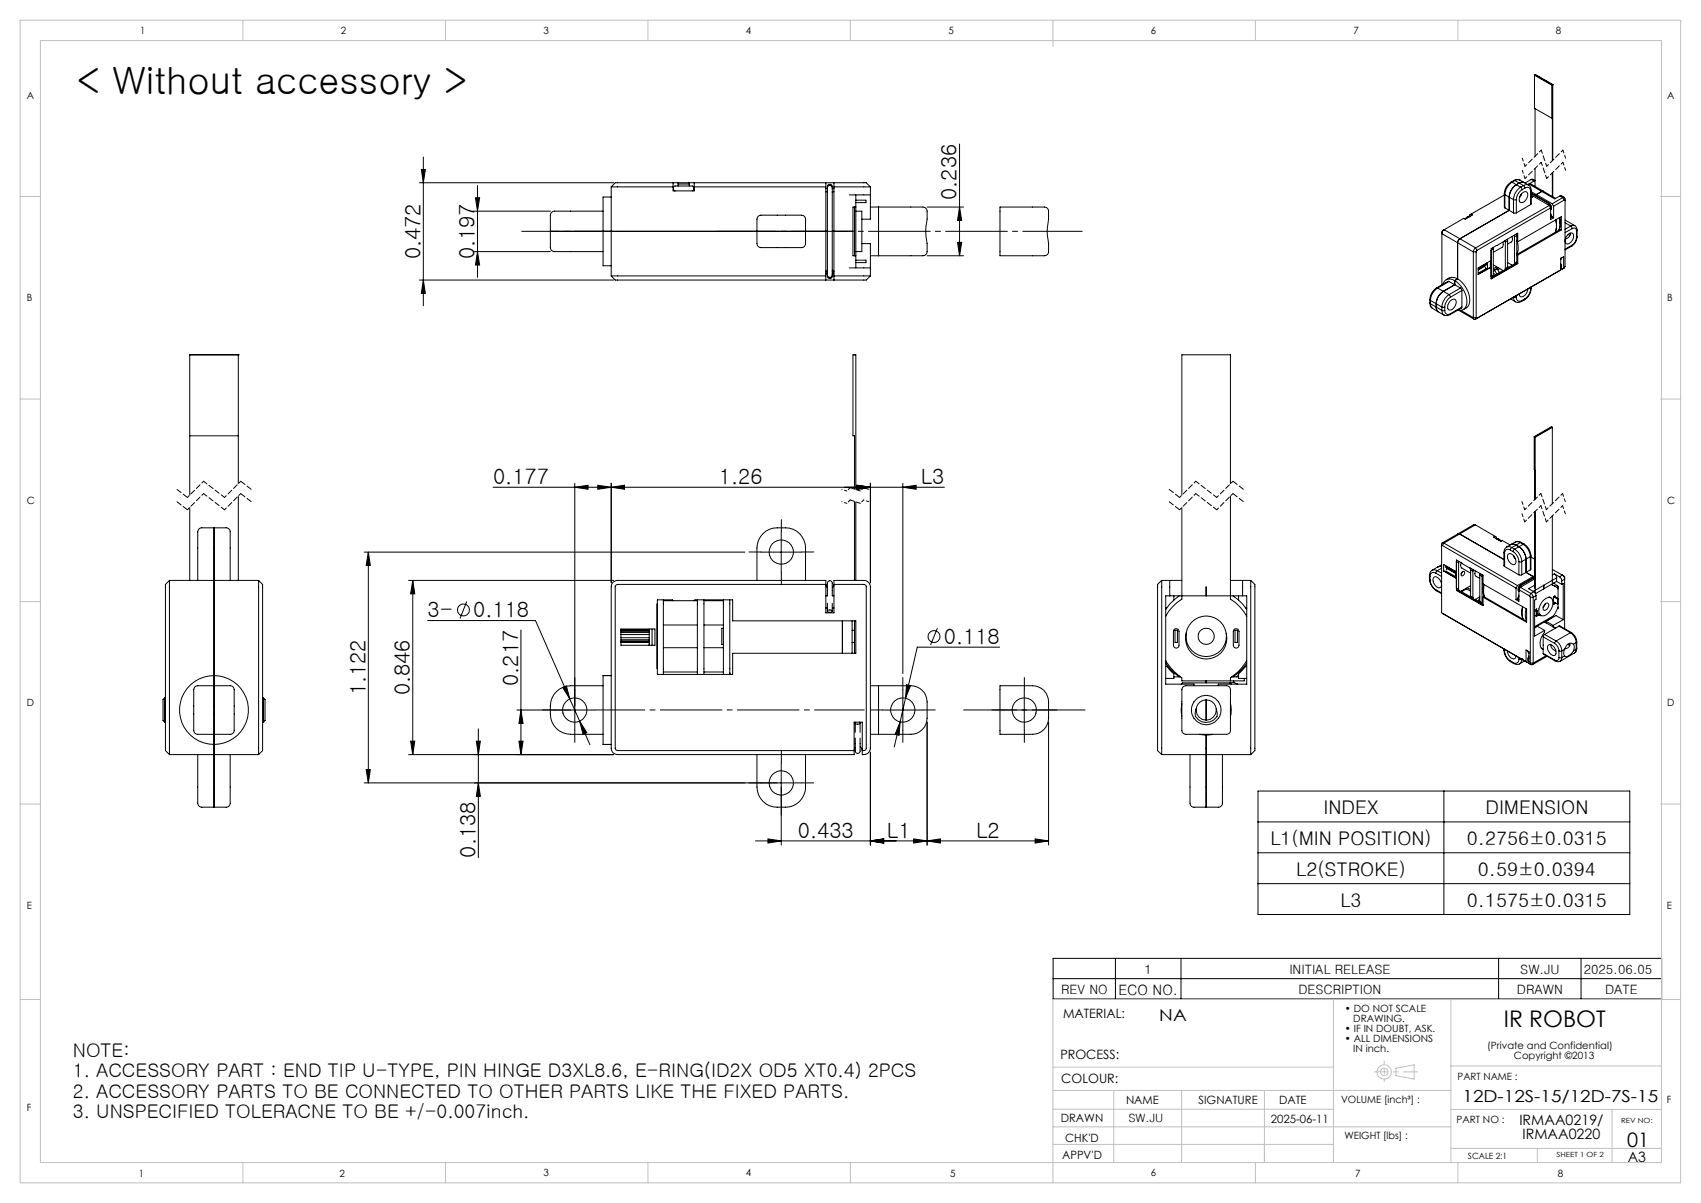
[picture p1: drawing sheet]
<svg xmlns="http://www.w3.org/2000/svg" width="420mm" height="297mm" viewBox="0 0 420 297" stroke-linecap="round" stroke-linejoin="round" font-family="sans-serif">
<g fill="none" stroke="#000" stroke-width=".25">
<path d="M378.9 18.6v8.1l4.3 2.5M378.9 18.6l4.3 2.4M379 18.5l-.1 .1M379 18.5l4.3 2.4M379 18.5l4.4 2.4M104.5 38.8v36.7M236.9 35.6v27.5M379 26.8v11.8M383.2 29.2l.1-.1v10.6M383.2 21v8.2M383.3 20.9h.1M383.3 20.9l-.1 .1"/>
<path d="M383.4 20.9h-.1M383.4 20.9v18.7M103.5 45.1h48M104 41.8h1l-.5 3.3zM116.9 52.1h19M117.4 48.8h1l-.5 3.3zM117.9 45.8v22.7M135.9 57.1h68.4M148.9 52.1h-11.3a1.25 1.25 0 0 0-1.7 1v8a1.24 1.24 0 0 0 1.7 1h11.3M150.9 48.6h-2v17h2M150.9 46.1h15.3M150.9 46.1v22"/>
<path d="M166.2 45.1h-14.3l-1 1M166.2 45.1h1.2M166.2 45.1v2h5.2v-2M166.7 47.1l-.4-.3v-.6l.3-.3h4.4l.3 .3v.6l-.4 .3M167.4 45.1h2.8M167.4 45.1v.8M167.4 45.4h2.8M170.2 45.1h1.2M170.2 45.1v.8M171.4 45.1h42.5l1 1M171.4 46.1h32.5M187.2 53.4a3.4 3.4 0 0 1 2.5-.3h7.5a1.21 1.21 0 0 1 1.7 1v6a1.19 1.19 0 0 1-1.7 1h-8.1a1.81 1.81 0 0 1-2.1-.6l-.1-6.4z"/>
<path d="M203.9 47.3h.4M203.9 45.1v24M203.9 46.6h.4M204.3 46.4a.6 .6 0 0 1 .6-.6 .6 .6 0 0 1 .6 .6M204.3 46.4v21.5M204.3 46.4v-.4a.61 .61 0 0 1 .6-.5 .61 .61 0 0 1 .6 .5v.4M205.5 46.4v21.5M205.5 57.1h4.2M205.5 47.3h.4M205.5 46.6h.4M205.9 46.1h9M205.9 45.1v24"/>
<path d="M209.7 57.1h.9zM209.7 48.1h5.2M211 51.1v12M211.3 52.1h1.5v10h-1.5M211.3 51.1h-.7v12h.7M211.3 48.1v18M211.3 49.4h2.5v.6h-2.5M214.9 51.1h12.5a1.22 1.22 0 0 1 1.5 1l-.1 2.8a11.9 11.9 0 0 0 .1 5.3v1.9a1.4 1.4 0 0 1-1.9 1h-12.1M214.9 46.1v8h-2.1M216.9 51.1v12M228.9 51.1h9M236.4 59.8h1.1l-.6 3.3z"/>
<path d="M236.9 51.1l.6 3.3h-1.1zM246.9 51.1h10.5a1.19 1.19 0 0 1 1.5 1l-.1 2.8a11.9 11.9 0 0 0 .1 5.3v1.9a1.35 1.35 0 0 1-1.9 1h-10.1zM356.6 56.7l-.3 .3-.3 .7 7.8 4.5M356.6 56.7l-.6 .5v13.1M356.6 56.7l3.9 2.2M360.5 58.9l-.6 .9v9.1M360.5 58.9l3.8 2.3M361.8 54.1l-.4-.2-4.8 2.8M362.8 53.5l-.5 .3M362.9 53.4l-.6 .2-.4 .4M363.3 52.8l-.4 .3v.3l-.5 .1-.6 .6M363.3 52.8l.3 .3-1.8 1"/>
<path d="M371.1 59.8l.1 .6-.2 .6-2.3 1.3M371.4 47.8v3.4l.2 .1M371.4 47.8l.2 .2M371.4 48.2l-8.1 4.6M371.6 48l1 .7M371.6 51.3l1 .6M371.6 48v3.3M371.6 59.4l.1 .4M371.7 59.8v6.5M372.2 59.1l.1 .3M372.3 59.4l-.6 .4M372.3 59.4v6.6"/>
<path d="M372.6 51.9l-12.1 7M372.6 48.7l1.1 .6M372.6 51.9l1.1 .7M372.6 48.7v3.2M373.1 45a3.5 3.5 0 0 0-1.7 2.8M373.1 45h.2M373.3 58.4l.1 .3a.9 .9 0 0 1-.3 1.1l-.8 .5M373.3 45a3.8 3.8 0 0 0-1.7 3M373.3 45l1.1 .6M373.7 49.3h.7M373.7 52.6h.7M373.7 49.3v3.3"/>
<path d="M373.8 44.6h.3M373.8 44.6l-.7 .4M373.9 58.1v.4M373.9 58.5v6.5M374.1 44.6l.9-.2 1.3 .7M374.1 44.6l-.8 .4M374.1 44.6l1 .6M374.4 45.6a3.9 3.9 0 0 0-1.8 3.1M374.4 45.6l1.1 .6M374.4 49.3v3.3M374.4 57.7l.1 .4M374.5 58.1l-.6 .4"/>
<path d="M374.5 58.1v6.6M374.5 59.4l.3 .3M374.7 59.7l.1 .3a4.7 4.7 0 0 1-.3 2.9v-.1M374.8 59.7v-2.1l-6.6 3.8v7.5l6.6-3.8M375.1 45.2l1.1 .6M375.1 45.2l-.7 .4M375.3 44.5l-.5-.2-1 .3M375.5 46.2a4.1 4.1 0 0 0-1.8 3.1M375.5 46.2l.3 .6M375.7 47.8l-.5 .9zM375.8 47.8a.82 .82 0 0 1 1.2-.4 .82 .82 0 0 1 .1 1.2l-.2 .5a1.19 1.19 0 0 1-1.6 .8l-.2-1zM375.8 46.8a3.1 3.1 0 0 0-1.4 2.5"/>
<path d="M376.2 45.8l.3 .6M376.2 45.8l-.7 .4M376.3 45.1l-.5-.1-.7 .2M376.3 45.1l1.1 .6M376.5 46.4a.86 .86 0 0 1 1-.1 .86 .86 0 0 1 .4 .9M376.5 46.4l-.7 .4M377.4 45.7l.6 .7 .1 .6M377.4 45.7l-.6-.1-.6 .2M377.5 45.4h.4l3.2 1.8M377.5 45.4l3.2 1.9M377.9 47.2v3.3M377.9 50.5l-3.5 2.1"/>
<path d="M378.1 47v3.4l-.2 .1M378.1 44.3l.3-.1 .6 .4M378.1 47l-.2 .2M378.1 47.7l4.4 2.5M378.1 48.2l.5 .3M378.1 47.3l1.2 .7M378.1 44.3l-1.5 .9M378.1 44.3l.7 .4M378.1 47.8l4.3 2.4M378.6 48.5l-.5 .3M378.6 48.5l3.9 2.2M378.8 44.7l-1.3 .7"/>
<path d="M379 44.6l-.2 .1M379 41.6v4.4M379.3 48v.4M379.3 48l4 2.3M380.7 47.3l3.2 1.8 1.3-.7M380.7 47.3l-1.4 .7M381.1 47.2l-.4 .1M381.1 47.2l3 1.8M382.4 50.2a1.24 1.24 0 0 1 .5 1.5M382.4 50.2l-.2 .3M382.4 50.2h.1M382.5 50.2l.5 .7v.7"/>
<path d="M382.5 50.7l-18.2 10.5M382.5 50.7l.4 .6M382.8 50.4v.1M382.9 52.7l.3 .8M382.9 51.3l-18.2 10.5M382.9 51.3v2.9l.7-.4M382.9 51.7h.1M382.9 53l.2 .6M383 51.6l-.1 .1M383.1 53.6l-.2 .1M383.2 53.5l.4 .3M383.2 53.5l-.1 .1"/>
<path d="M383.3 50.3l.3 .6M383.3 42.7v5.8M383.4 42.6v6M383.6 50.9v2.9M384.2 54.3v.2a5 5 0 0 1-.2 2.9M385.1 53.7l.1 .1a4.6 4.6 0 0 1-.3 3.1M385.2 48.4l.4-.1 .7 .5M385.2 48.4l.7 .4M385.2 55.2l-.2-1.4 .1 .2a5.4 5.4 0 0 1-.2 2.9M385.5 56.8l-10.7 6.2M385.5 56.8v-3.3l-10.7 6.2M385.5 56.8l-.2-.2-10.8 6.2"/>
<path d="M385.9 48.8a.35 .35 0 0 1 .4 0 .35 .35 0 0 1 .1 .3v16.7l-.2 .3M385.9 48.8l-2.6 1.5M385.9 48.8l.3 .6M386.2 49.4l.2 .1M386.2 49.4l-2.6 1.5M386.4 54.3l2.4 1.4-1 .1M386.4 55l1.4 .8M387.2 57.9l.4 .2M387.2 57.8a.76 .76 0 0 1 1.1-.2 .76 .76 0 0 1 .2 1.1l-.6 1.1a.81 .81 0 0 1-1.2 .3 .81 .81 0 0 1-.2-1.2zM387.7 57.6v.4l-.4 .6-.8 .5M387.8 55.8l.4 .6M387.8 55.8l-1.4 .8"/>
<path d="M388.2 56.4a.63 .63 0 0 1 .8-.1 .63 .63 0 0 1 .3 .7M388.2 56.4l-1.8 1M388.8 55.7l.5 .5 .1 .6M389.3 58.7a2.33 2.33 0 0 1-1.1 1.8M389.3 57v1.7M389.4 58.5l-.3 1-1 1.2M389.4 56.8l-.1 .2M389.4 58.5l-.1 .2M389.4 56.8v1.7M103.5 69.1h48M104.5 69.1l.5 3.3h-1zM116.9 62.1h19"/>
<path d="M117.9 62.1l.5 3.3h-1zM150.9 68.1h53M150.9 68.1l1 1h62l1-1M203.9 66.9h.4M203.9 67.6h.4M203.9 67.1h.4M204.3 67.9a.6 .6 0 0 0 .6 .6 .6 .6 0 0 0 .6-.6M204.3 67.9v.4a.61 .61 0 0 0 .6 .5 .61 .61 0 0 0 .6-.5v-.4M205.5 66.9h.4M205.5 67.6h.4M205.5 67.1h.4M205.9 68.1h9"/>
<path d="M209.7 66.1h5.2M211.3 64.2h2.5v.6h-2.5M212.8 60.1h2.1v8M228.9 63.1h9M353.1 74.8l.1 .7 .5 .6M353.1 74l.1 .2M353.1 74.8l.1 .2M353.1 74v.8M353.2 75a1.1 1.1 0 0 0 .5 1.1M353.2 74.2l2.8 1.6M353.2 75l2.8 1.6M353.2 74.2v.8"/>
<path d="M353.7 76.1l1.4 .9M354.6 75.8l.2 .7 .3 .5M354.7 71.1a3.5 3.5 0 0 0-1.6 2.9M354.7 71.1h.3M355 71.1a3.8 3.8 0 0 0-1.8 3.1M355 71.1l2.8 1.6M355.1 77l1.5 .8M356 75.8h.7M356 76.6h.7M356 76.6l.2 .7 .4 .5M356 75.8v.8M356.7 76.6a.86 .86 0 0 0 .4 .9 .86 .86 0 0 0 1-.1"/>
<path d="M356.7 75.8v.8M357.8 72.7a4.1 4.1 0 0 0-1.8 3.1M357.8 72.7l.3 .7M357.8 69.5h-.3l-2.8 1.6M357.8 69.5l2.8 1.6M357.8 69.5l-2.8 1.6M358 77.7l-.9 .2-.5-.1M358.1 74.3a.82 .82 0 0 1 1.2-.4 .82 .82 0 0 1 .1 1.3l-.1 .4a1.19 1.19 0 0 1-1.7 .8l-.1-1zM358.1 73.4a3.2 3.2 0 0 0-1.4 2.4M358.1 77.4l-.1 .3M359.2 69.3v1l-2.8 1.6a4 4 0 0 0-1.8 3.9M359.2 69.3a6.2 6.2 0 0 1 2.8 6.3 1.59 1.59 0 0 1-2 .9"/>
<path d="M359.2 69.3a1.73 1.73 0 0 0-2.9 .9M359.9 68.9a6.2 6.2 0 0 1 2.8 6.3 2.38 2.38 0 0 1-1.4 1.2M359.9 68.9a2.25 2.25 0 0 0-2.8 .2M359.9 68.9l-.7 .4M360.2 76.6l3.8 2.2M360.6 71.1l.4 .6M360.6 71.1l-2.8 1.6M360.7 76.6l3.1 1.8M361 75.8l-.1 .3-2.9 1.6M361 75.8l-2.9 1.6M361 71.7l-2.9 1.7M361 71.7v4.1"/>
<path d="M363.8 78.4a.35 .35 0 0 0 .1 .4 .35 .35 0 0 0 .4 0M363.8 62.2h.7M363.8 62.2v16.2M363.8 78.4h.7M364.3 61.2l-.3 .3-.2 .7M364.3 61.2l.4 .6M364.5 78.4l.2 .2-.4 .2M364.5 62.2v16.2M364.7 61.8l-.2 .4M365 66.1l3-1.7v1.7l-3 1.7zM366.5 65.7v.1M366.5 65.8l.4 .6"/>
<path d="M366.5 65.8l-1.5 .9M366.9 66.4v.2M366.9 66.4l-1.9 1M367 65h.1M367.1 65v.4l-2.1 1.2M367.1 64.9l.2 .1M367.1 65l-2.1 1.2M367.3 64.8v1.6M368 66.1l-3 1.6M368.7 61.1v.4M368.7 65.4l2.3 1.3a.44 .44 0 0 0 .5 0 .44 .44 0 0 0 .2-.4M368.7 68l-.2 .5-.3 .1"/>
<path d="M368.7 61.5l-.5 .3v6.5l.5-.3M368.7 61.5v6.5M368.7 67.5l.6 .3M368.8 66.7l-.1 .3M368.9 66.6l.1 .1M369 66.7l.6 1M369.6 66.3l.1 .1M369.6 65.9l-.9 .5M369.7 66.4l.5 .9M369.7 66.4l-.7 .3M369.9 66.1l-1.2 .7M370.3 66.3l-.5 .3"/>
<path d="M371.1 66.8l-2.4 1.4M372.3 64.8l.9 .6a.44 .44 0 0 0 .5 0 .44 .44 0 0 0 .2-.4M372.3 66l-.3 .4-.5 .3M372.3 65.8l.1 .2M372.3 66l-.6 .3M373 73.8l.2 .1M373 73.8l.2 .1zM373.2 73.9l1 .6M373.4 65.5l-1.2 .6M373.7 73.4h.7M373.7 73.4h.1M373.7 73.4l.1 .7 .4 .4"/>
<path d="M374.2 65.2h.1M374.4 73.4a.86 .86 0 0 0 .4 .9 .86 .86 0 0 0 1-.1M374.4 73v.4M374.5 64.7l-.1 .3-.7 .4M374.5 64.7l-.6 .3M374.5 62.8l.3 .2M374.8 63v2.1M374.8 65.1l-6.6 3.7M375.7 74.4l-.9 .3-.6-.2M375.8 74.2l-.1 .2M376.4 74l-.7 .4M376.5 73.8l-.1 .2"/>
<path d="M376.5 73.8l-.7 .4M377.2 71.3a1.88 1.88 0 0 1-1.7 2l-.4-.7M377.9 71.3a3.2 3.2 0 0 1-1.4 2.5M377.9 70.9v.4M378.1 71.1a3.5 3.5 0 0 1-1.7 2.9M378.1 71.1l-.2 .2M378.1 70.8v.3M385.4 63.7h.2M385.4 65.2v.2M385.4 63.8l.7-.4v2.8M385.4 63.8v2.8M385.4 66.6l-21.1 12.2"/>
<path d="M385.4 66.6l-.4 .2M385.4 65.4l.1 .6-.2 .2 .4 .2M385.4 65.4v.8M385.6 63.7l-.2 .3 .2-.3M385.6 63.6v.1M386.1 66.2l-.4 .2M386.2 66.1l-.1 .1M386.2 66.1l-.5 .3M388.1 60.7l-1.7 1M388.2 60.5l-.1 .2M388.2 60.5l-1.8 1M58.8 87.6h.1"/>
<path d="M58.8 87.6h-12v34.6M58.8 87.6v31.8M211 87.6h.1M46.8 107.6h12M141.9 119.3v61M147.6 119.8l3.3 .5-3.3 .5zM150.9 119.3v24.6M211.6 119.8l3.3 .5-3.3 .5zM214.9 119.3v24.6M222.9 119.3v47M303.8 119.4v-31.8h-12v34.6M378.8 107.8l.2 15.6"/>
<path d="M378.8 107.8l.2 .1M379 107.9h.1M379.1 107.9v15.4M383.2 105.4l-4.2 2.5M383.2 105.4l.1 .1M383.2 105.4h-.2l-4.2 2.4M383.3 105.5l-4.2 2.4M383.3 105.5v18.9M46.8 125.3v18M52.8 130.3v69M58.8 122.4v20.9M89.9 136.3h94"/>
<path d="M90.9 136.3l.5 3.3h-1zM90.9 136.3v57M121.7 120.3h111.5M141.9 120.3l3.3-.5v1zM150.9 120.3l3.3-.5v1zM187.9 136.3h10M192.9 131.3v10M211 120.8v-13.2h-.4v-20h.7v33.3M211 123.8v19.5M211.3 123.9v19.4M222.9 120.3l3.3-.5v1zM291.8 125.3v22.6a11.3 11.3 0 0 0-4 4.2"/>
<path d="M303.8 122.4v25.5a11.8 11.8 0 0 1 4 4.2M355 139.9l-1.4 .9M356 139.9h-1M356 139.4l-1 .5M356.2 134.7l-.2 .1M356.2 134.7l18.1 10.5M356.5 134.1a.34 .34 0 0 0-.4-.1 .34 .34 0 0 0-.1 .4v16.8l.2 .2M356.5 134.1l18.2 10.5M356.5 134.1l-.3 .6M356.8 139.7l2.5 1.4M356.8 140l2.5 1.4M360 131.8h.4l10.9 6.3"/>
<path d="M360 131.8l-3.9 2.3M360.2 139v6.5M360.2 139l-.6-.4v6.6l.6 .3M360.2 138.6v.4M360.8 138.9l-.2 .7 .2 .5 2.3 1.4M364.3 129.6l-.4-.1-3.9 2.3M364.3 129.6l-7.8 4.5M364.3 129.6l4.8 2.8M369.1 132.4l-.3 .2 1.8 1.1M369.1 132.4l.4 .2v.4M369.4 133l.6 .1 .5 .5M369.5 133l.7 .1 .4 .5"/>
<path d="M369.6 133.1l.5 .2M370.6 133.7l.3-.2 2 1M371.3 136.4v3.3l.2 .2M371.3 136.4l.2 .2M371.5 136.6v3.3M371.5 139.9l3.5 2M372 135.1l-.6 .6-.1 .7M372 135.1l.6-.2 .7 .3M372.4 136.9a1.07 1.07 0 0 1 1.5 .6l.4 .8a.79 .79 0 0 1-.4 1.1 .79 .79 0 0 1-1.1-.5l-.5-1.1zM372.9 135.8a.87 .87 0 0 0-1-.1 .87 .87 0 0 0-.4 .9M372.9 135.8l.7 .4M373.1 134.4l.6-.1 .6 .3"/>
<path d="M373.3 135.2l-.4 .6M373.3 135.2l.7 .4M373.6 136.2a3.2 3.2 0 0 1 1.4 2.4M373.7 137.2l.5 .9M374 135.6a3.9 3.9 0 0 1 1.7 3M374 135.6l-.4 .6M374.1 133.8l.6-.1 .7 .2M374.1 133.8l-2.1 1.2M374.2 133.8l.4-.1 1 .2M374.3 134.6l-1 .6M374.3 134.6l.7 .4M375 138.6h.7"/>
<path d="M375 135a4.1 4.1 0 0 1 1.8 3v3.3M375 138.6v3.3M375 135l-1 .6M375.4 133.9h.2M375.4 133.9l-1.1 .7M375.4 133.9l.7 .5M375.6 133.9l.7 .4M375.7 138.6v3.3M376.1 134.4a3.9 3.9 0 0 1 1.8 3M376.1 134.4l-1.1 .6M376.3 134.3a3.6 3.6 0 0 1 1.7 2.9M376.3 134.3l-.2 .1"/>
<path d="M377.9 137.4v3.3M377.9 137.4l-2.2 1.2M378 137.2v3.3l-.1 .2M378 137.2l-.1 .2M378 137.5l1 .6M379 126.4v18.9M379.1 126.3v20.1M383.3 127.3v17.2l.9 .4 .5 .5M41.8 143.3v43M41.8 143.3l-.9 1v41l.9 1M41.8 143.3h22.1M48.8 143.3v-10.8a1.73 1.73 0 0 1 .7-2.1l6.3-.1a1.19 1.19 0 0 1 1 1.7v11.3"/>
<path d="M63.9 143.3v43M63.9 143.3l.9 1v41l-.9 1M100.9 143.3h50.6M101.9 143.3v43M101.9 143.3l.5 3.3h-1zM105.6 153.2h26.6l8.5 19.3M115.3 148.5l-1.7 4.2M128.6 155.5v30.8M151.4 143.8l.5-.4 .6-.1h51.4v8h2v-8h7.4a1.57 1.57 0 0 1 1.6 1.6v39.8a1.64 1.64 0 0 1-2 1.6v-8h-2v8h-58.4a1.57 1.57 0 0 1-1.6-1.6v-39.8l.1-.6zM153.3 157.9h7M153.3 156.2h7M153.3 157.4h7"/>
<path d="M153.3 156.7h7M153.3 158.3h7M153.3 155.9h7M153.3 158.6h7M153.3 155.5h7M153.3 158.4h7M153.3 155.7h7M153.3 155.3h8.4v4h-8.4zM160.3 156.7v.7M160.3 157.4v.5M160.3 156.2v.5M160.3 158.6v.7"/>
<path d="M160.3 157.9v.4M160.3 155.9v.3M160.3 155.3v.2M160.3 155.5v.4M160.3 158.3v.3M161 155.3v4M162.2 149.1v16M163.8 148.1v18.4M163.8 154.3h8.4M163.8 148.3h8.4M163.8 159.9h8.4M166.2 148.3l-.2-.2h-3.7v18.4h18.6v-5.2h30.4v-8h-30.4v-5.2h-9.3l-.2 .2"/>
<path d="M172.2 148.1v18.4M173.8 148.1v18.4M173.8 154.3h4.8M173.8 148.3h4.8M173.8 159.9h4.8M178.6 148.1v18.4M178.6 155.1h-.4v4h.4M180.2 148.1v18.4M186.9 143.3v-8a5 5 0 0 1 5-5 6.4 6.4 0 0 1 5.5 1.5 5.2 5.2 0 0 1 1.5 3.5v8M203.9 147.1h.4v-2.8a.67 .67 0 0 1 .6-.9 .67 .67 0 0 1 .6 .9v2.8h.4M203.9 150.1h.4M204.3 150.9a.78 .78 0 0 1 1.2 0"/>
<path d="M204.3 150.9a.73 .73 0 0 0 1.2 0M204.3 145.1l-.4-.8h-51.4l-.4 .2-.2 .3v40l.2 .3 .4 .2h58.4l.3-.7M204.3 148.9v2M205.5 145.1l.4-.8h7.4l.3 .1 .3 .4-.1 40.2-.9 .3-.1-.4-.4-.5M205.5 148.9v2M205.5 150.1h.4M208 153.3v8M210.4 153.3v8M210.4 158.6h.6M210.4 155.6h.6M211 153.3v8M231.5 155.1l-1.7 4.1"/>
<path d="M246.8 159.8h-20.3l-4.2 18.4M286.8 143.3v43M286.8 143.3l-1 1v41l1 1M286.8 143.3h5M287.8 150.1h.3M287.9 150.1h-.1M288.8 143.3v3.8M289.8 147.1v1.1M289.9 155.4l.3-.1a.69 .69 0 0 1 .9 .6v3.4a.69 .69 0 0 1-.7 .7 .69 .69 0 0 1-.7-.7v-3.4zM290.1 155.6h.6v3h-.6zM291.2 147.1a11.4 11.4 0 0 0-3.4 3.4M292.9 156.3a5.1 5.1 0 0 0 4.9 6.4 5.1 5.1 0 0 0 5-6.4"/>
<path d="M297.8 144.9v2.2M303.8 143.3h5M304.4 147.1a11.1 11.1 0 0 1 3.4 3.4M304.7 155.4l.3-.1a.69 .69 0 0 1 .9 .6v3.4a.71 .71 0 0 1-.7 .7 .71 .71 0 0 1-.7-.7v-3.4zM304.9 155.6h.6v3h-.6zM305.8 147.1v1.1M306.8 143.3v3.8M307.6 150.1h.2M308.8 143.3l1 1v41l-1 1M308.8 143.3v43M353 142.9a3.8 3.8 0 0 0 1.6 2.9M353 142.1l.1 .2"/>
<path d="M353 142.9l.1 .3M353 142.1v.8M353.1 143.2a3.2 3.2 0 0 0 1.4 2.4M353.1 142.3v.9M353.6 140.8l-.5 .7-.1 .6M353.6 140.8a1.1 1.1 0 0 1 1.3 .1M354 142.6a1.07 1.07 0 0 1 1.6 .6l.3 .8a.79 .79 0 0 1-.4 1.1 .79 .79 0 0 1-1.1-.5l-.5-1.1zM354.5 141.5a.88 .88 0 0 0-1-.1 .88 .88 0 0 0-.4 .9M354.5 145.6l.1 .2M354.5 141.5l1.5 .8M354.5 145.6l1.5 .8M354.6 145.8l1.4 .8"/>
<path d="M354.9 140.9l-.4 .6M354.9 140.9l1.1 .6M356 140.3l-1.1 .6M356.2 151.4l21 12.1M356.2 151.4l.3 .2M356.4 141v-1.7l3 1.8M356.4 141l3 1.7v-1.6M356.4 141l3 1.6M357 141l2.4 1.4M357 141.2l2.4 1.4M357.2 140.2v.5M357.2 141.3h.1"/>
<path d="M357.3 140.4l-.1 .2M357.3 140.4l2.1 1.2M357.4 140.3l-.1 .1M359.3 141.4h.1M359.3 141.1v.3M359.3 141.4l.1 .1M359.4 141l-.1 .1M359.6 145.8l6.6 3.7v-2.1M359.6 145.8v-7.5l6.6 3.7v2.2l10.7 6.2v3.2l-10.7-6.2M359.6 145.8l6.6 3.6M359.8 145.7l.6 .2M360.2 145.8l-.1 .1"/>
<path d="M360.7 146l2.4 1.4M360.9 141.5h.1M361 141.2l.4-.2a.6 .6 0 0 1 .1 .8 .6 .6 0 0 1-.7 .3zM361.1 141.2l-.3 .5M361.4 145.6l-.3 .3M361.9 145.3l1.2 .7M362 145.3l-.1 .2M362.1 145.4l-1.2 .7M362.3 145.1l.8 .5M363.1 144.6l-2.2 1.3a.44 .44 0 0 1-.5 0 .44 .44 0 0 1-.2-.4M363.1 147.2l.1 .4 .7 .4M363.1 140.7l.6 .3"/>
<path d="M363.1 147.2l.6 .3M363.1 140.7v6.5M363.2 140.3l-.1 .4M363.7 147.5a.44 .44 0 0 0 .2 .5 .44 .44 0 0 0 .5 0M363.7 141v6.5M363.7 140.6v.4M364.2 148l1.2 .7M364.3 141l-.1 .6 .1 .6 1.1 .6M364.4 148l-.1 .1M365.3 147.4h.1M365.4 148.2l-.2 .4M365.4 147.6l-.5 .8"/>
<path d="M365.4 148.5l.2 .5 .6 .3-.3-.5M365.4 142l.5 .3M365.4 148.5l.5 .3M365.4 142v6.5M365.4 147.4l-1 .6M365.4 141.6v.4M365.9 142.3v6.5M366 141.9l-.1 .4M366.2 147.4l.2-.1 10.5 6.1a5 5 0 0 1-.1-3.1M366.3 144.2l-.2 1.6 .4 1.6M366.5 144.3l-.1 .3a5.4 5.4 0 0 0 .2 2.8M374.3 145.2v2.9"/>
<path d="M374.7 144.6l-.4 .6M374.7 147.8l-.4 .3M374.8 147.9l.2 .1M374.9 145.9h.1M375 145.9h.1M375 147l-.2 .9M375 141.9h.7M375 145.6l2.6 1.5M375 145.6v2.8l-.7-.3M375 147.3l-.2 .6M375.1 144.7h.1M375.4 144.5l-.5 .6v.8"/>
<path d="M375.4 144.5h.1M375.4 145l2.6 1.5M375.4 145l-.4 .6M375.5 144.5a1.22 1.22 0 0 0-.5 1.4M375.5 144.5l.2 .3M376 149.8l-.1 .3a4.6 4.6 0 0 0 .2 2.8M376.8 141.3l1.8 1M376.8 141.3l-1.1 .6M377.6 147.1l.3 .4M377.9 147.5h.7M377.9 147.5v16.2M377.9 140.7l-1.1 .6"/>
<path d="M378 146.5l.3 .3 .3 .7M378 146.5l-.4 .6M378.6 142.3v.4M378.6 147.5v16.2M378.6 142.3l-3.9 2.3M378.7 146.1l.3 .3 .3 .7M378.7 146.1l-.7 .4M378.9 154.8v.2l.7-.4 1.8 1M378.9 150.7l.4 .3M378.9 151.9l.4 .2M378.9 150.5l.7 .3M379 142.4l-3.6 2.1"/>
<path d="M379 144.5l-1.6 .8 1.3 .8M379 142.9l-3.6 2.1M379 142.1l-.4 .2M379 142.6l-3.5 1.9M379.3 147.1l-.7 .4M379.3 147.1v.9l-.4 .2v8.9l2.5-1.5M379.3 151v1.1M379.4 150.2v.5M379.6 151.5a.94 .94 0 0 0 1 .5M379.6 151.4l.9 .5M379.6 150.8l-.3 .2M379.6 150.8v1.2l-.3 .1"/>
<path d="M379.9 151.9h.5M380.9 148.4l.4-.4a1.22 1.22 0 0 1 1.7-.4 1.22 1.22 0 0 1 .4 1.6 3.4 3.4 0 0 1-2.5 2.8 1.22 1.22 0 0 1-.9-1.7l.3-1zM381 157.2v4.1M381 157.2l2.9 1.7M381.2 144.5v.9M381.2 145.4l-2.1 1.2M381.4 153.5l.3 .3M381.4 156.6l-.4 .6M381.4 149.2a.58 .58 0 0 1 .9-.2 1.2 1.2 0 0 1-1.1 1.6l-.2-.7zM381.4 155.6v.4a3.7 3.7 0 0 0-.8 4.1l.4 .3M381.4 156.6l2.8 1.7M381.6 149.1l-.6 .9"/>
<path d="M381.7 153.8l1.8 1M381.7 153.4l1.8 1M381.7 153.4v.4M381.8 153.3h.1M382.2 153.1h.1M382.3 159.3a1.47 1.47 0 0 1 1.9 1.4 .79 .79 0 0 1-.4 1.1 .79 .79 0 0 1-1.1-.4l-.6-1.1zM382.4 147.3l.6 .3M383 159.2v.5l.3 .4 .9 .6M383.3 144.5l.7 .2M383.3 140.6l2.5 1.4M383.5 154.8l.6 .2M383.5 154.4v.4"/>
<path d="M383.5 148.6l1.1 .6M383.6 152l-.4 .5-4.3 2.4M383.6 154.8l.4 .3M383.6 152l-4.7 2.7M383.6 147.4l1 .5M383.8 147.2l1 .6M383.8 141.7l.4 .4 .2 .6M383.8 141.7l1.3 .7M383.8 141.7l-.5 .3M383.9 158.9a2.23 2.23 0 0 1 1 1.8M383.9 144.1l-.3-.1 .5 .3 .6 .7M383.9 147.1v.2"/>
<path d="M383.9 148.8l-.3 .3M383.9 147.3h.1M384 147.3l-.2-.1-.3 .4 .1 1.5 .2 .1 .2-.4M384 147.3v.1M384.2 158.3a2.97 2.97 0 0 1 1.4 2.4M384.2 158.3l-.3 .6M384.4 142.7l-5.8 3.3M384.4 142.7v.8M384.4 143.5l-3.2 1.9M384.4 143.5l1.2 .8M384.4 144.5l.3 .2v3M384.6 147.9v1.3"/>
<path d="M384.7 149.9l-1.1 2.1M384.7 149v1.3l-.1-.1M384.8 147.8l-.2 .1M384.8 147.8v1.2l-.2 .2M384.9 154.6l.2-.1 2.9 1.7M384.9 154.6l-3.5 2M384.9 154.6l2.9 1.6M385.1 142.4l.4 .4 .1 .6M385.6 143.4v.9M385.6 144.3l.4-.2v8.9M385.8 142l.4 .4 .1 .6-.7 .4M385.8 142l.5 .5v12.7"/>
<path d="M385.8 142l-.7 .4M386 153l-2.5 1.4M386 153l-1.8-1-2.5 1.4M387.1 159.1l.5 .2M387.6 158.8a1.12 1.12 0 0 1-1.2 1.4M387.8 156.2a3.2 3.2 0 0 1 1.4 2.4M387.8 156.2l-3.6 2.1M388 156.2l1 1.1 .3 1.2M388 156.2h-.2M388.5 159.1a1.25 1.25 0 0 0-2 .9l-.2 .3M388.5 159.1a1.62 1.62 0 0 1 0 1.6M389.2 158.6l-.7 .5"/>
<path d="M389.2 158.6v1.7M389.3 158.5l-.1 .1M389.3 158.5v1.6M40.6 172.3l-.3 .4v4.4a1.02 1.02 0 0 0 .3 1.2M40.6 172.3v6M40.6 178.3h.3M40.6 172.3h.3M48.1 169.6l.7-.3h8a1.18 1.18 0 0 1 1 1.7v8.6a1.21 1.21 0 0 1-1 1.7h-8a1.19 1.19 0 0 1-1-1.7v-8.1a2.59 2.59 0 0 1 .3-1.9zM64.8 178.3h.3M64.8 172.3h.3M65.1 172.3v6M65.1 172.3l.3 .4v4.4a1.02 1.02 0 0 1-.3 1.2"/>
<path d="M118.1 179.9v31.8M127.6 175.3h19.3M128.6 175.3l.6 3.3h-1.1zM138.9 169.7l.9-.4 .9 3.2zM140.7 172.5l2.4 5.5M143.1 178l1.8 2.9-.9 .4zM143.1 178l2.6 5.9M148.9 169.3h-8a5.1 5.1 0 0 0-5 5 6.5 6.5 0 0 0 1.5 5.5 5.2 5.2 0 0 0 3.5 1.5h8M150.9 166.8h-2v17h2M163.8 165.9h8.4M173.8 165.9h4.8M180.2 166.1l.1 .4"/>
<path d="M211.2 178.5a.78 .78 0 0 0 1.2 0M211.2 178.5v2.3M211.3 178.3l-.1 .2M212.2 178.3l.2 .2M212.4 178.5v2.3M214.9 169.3h10a4 4 0 0 1 4 4v4a4 4 0 0 1-4 4h-10M216.9 169.3v12M217.9 175.3h10M222.3 178.2l-.3 3.3-1-.2zM222.3 178.2l-1.5 6.2M222.9 170.3v10M223.8 169l1 .3-1.2 3.1z"/>
<path d="M228.9 178.3v30.3M246.9 169.3h8a4 4 0 0 1 4 4v4a4 4 0 0 1-4 4h-8zM247.9 175.3h10M252.9 170.3v10M258.9 178.3v30.3M287.8 163.1a15.8 15.8 0 0 0 4 4.4v.6h15.4v-.6M287.8 163.7a11.9 11.9 0 0 0 3.4 3.4M287.8 164.5h.3l1.7 1.9v1.1h-2M289.8 167.1h1.7M291.6 168.9l.4-.3h11.7l.3 .3M291.8 173.7l-.2 1.5 .2 1.6M292.1 169.6l.7-.3h10a1.34 1.34 0 0 1 1 1.9v8.6a1.13 1.13 0 0 1-1 1.5h-10a1.11 1.11 0 0 1-1-1.5v-9.5z"/>
<path d="M294.8 169.3v-.4h-7v-21.8h20v21.8h-7v.4M295.5 174.7a2.48 2.48 0 0 0 2.2 3.1 2.48 2.48 0 0 0 2.6-2.7M295.9 173.7a2.49 2.49 0 0 1 2.7-.8 2.49 2.49 0 0 1 1.7 2.2 2.08 2.08 0 0 1-1.5 3.1 2.61 2.61 0 0 1-3.7-2.3zM297.8 168.1v.5M297.8 172.8v5M303.8 173.7a5.8 5.8 0 0 1 0 3.1M304.2 167.1h1.6M304.6 168.1l.1 .4 .9 .4M304.6 168.4l-.9 .2M305.8 166.6l-.5 .5M307.8 163.1a15.1 15.1 0 0 1-4 4.4v.6M307.8 163.7a11.6 11.6 0 0 1-3.4 3.4"/>
<path d="M307.8 164.5h-.2l-1.8 1.9v1.1h2M371.3 160.5a3.7 3.7 0 0 0 1.7 2.9M371.3 160.5l.2 .2M371.3 160.2v.3M371.5 160.7a2.97 2.97 0 0 0 1.4 2.5M371.5 160.3v.4M372.2 160.7a1.81 1.81 0 0 0 1.7 1.9l.4-.7M372.9 163.2l.1 .2M372.9 163.2l.7 .3M373 163.4l.7 .4M373.6 163.5l.1 .3M373.7 163.8l.7 .2 .8-.1"/>
<path d="M375 162.7h.7M375 162.7a.86 .86 0 0 1-.4 .9 .86 .86 0 0 1-1-.1M375 162.3v.4M375.7 162.7h.1M375.7 162.7l-.1 .7-.4 .5M376.5 163.2l-1.3 .7M377.2 160.7v.1M377.2 160.8l.3 .4M377.2 163.5l-.4-.1v-2.9l.7 .4v2.9M377.2 160.8h.2M377.3 162.5v.6l.2 .2M377.3 162.5h.1"/>
<path d="M377.4 162.5l.1 .1M377.4 162.5l.1 .9-.3 .1M377.5 162l-.2 .5M377.5 163.8l.5 .2M377.5 162.3l-.1 .2M377.9 163.7l-.1 .2-.3-.1M377.9 163.7h.7M377.9 164h.1M378.6 163.7a.35 .35 0 0 1-.2 .4 .35 .35 0 0 1-.4-.1M380.6 160l.4 .3M381 161.3l3 1.9M381 161.3l2.9 1.6"/>
<path d="M381.7 161.9l-3.1 1.8M382 162l-3.6 2.1M383.9 162.9l.1 .3M384.9 160.7h.7M384.9 162.3a.64 .64 0 0 1-.3 .7 .64 .64 0 0 1-.7-.1M384.9 162.3h.7M384.9 160.7v1.6M385.6 162.3a.99 .99 0 0 1-.5 1 .99 .99 0 0 1-1.1-.1M385.6 160.7v1.6M386.3 160.3a1.62 1.62 0 0 0 0 1.6M386.3 160.3l-.7 .4M386.3 161.9l-.7 .4"/>
<path d="M388.5 160.7l-.4 .6a1.8 1.8 0 0 1-1.7 .7l-.1-.1M389.2 160.3l-.1 .6-.3 .3-3.6 2.1M389.2 160.3l-.7 .4M389.3 160.1l-.2 .7-.3 .4M389.3 160.1l-.1 .2M41.8 186.3h22.1M48.8 186.3v10.8a1.73 1.73 0 0 0 .7 2.1l6.3 .1a1.19 1.19 0 0 0 1-1.7v-11.3M89.9 193.3h108M90.4 190h1l-.5 3.3zM100.9 186.3h50.6M101.4 183h1l-.5 3.3zM117.6 183h1l-.5 3.3z"/>
<path d="M118.1 193.3l.5 3.3h-1zM128.1 183h1.1l-.6 3.3zM186.9 186.3v8a5 5 0 0 0 5 5 6.4 6.4 0 0 0 5.5-1.5 5.2 5.2 0 0 0 1.5-3.5v-8M192.9 188.3v20.3M211.2 182.2v2.9a.67 .67 0 0 0 .6 .9 .67 .67 0 0 0 .6-.9v-2.9M214.9 185.7v22.9M286.8 186.3h22M293.8 186.3v11.3a1.21 1.21 0 0 0 1 1.7h6a1.18 1.18 0 0 0 1-1.7v-11.3M296.3 181.3l1.5 .2M297.8 181.5v17.8M299.4 181.3l-1.6 .2M310.6 195.3h91.8v30.5h-91.8z"/>
<path d="M356.5 195.3v30.5M186.5 207.6h72.4M189.6 207.1l3.3 .5-3.3 .5zM214.9 207.6l3.3-.5v1zM225.6 207.1l3.3 .5-3.3 .5zM228.9 207.6l3.3-.5v1zM255.6 207.1l3.3 .5-3.3 .5zM310.6 202.9h91.8M310.6 210.5h91.8M310.6 218.2h91.8M260 236.6h150.3v10h-150.3zM275.4 236.6v10"/>
<path d="M291.6 236.6v10M370 236.6v10M390.4 236.6v10M260 241.6h150.3"/>
<circle cx="192.9" cy="136.3" r="3"/>
<circle cx="114.4" cy="150.6" r="1.47"/>
<circle cx="230.6" cy="157.1" r="1.47"/>
<circle cx="297.8" cy="157.1" r="2"/>
<circle cx="297.8" cy="157.1" r="5"/>
<circle cx="52.8" cy="175.3" r="8.5"/>
<circle cx="141.9" cy="175.3" r="2.99"/>
<circle cx="222.9" cy="175.3" r="2.99"/>
<circle cx="252.9" cy="175.3" r="2.99"/>
<circle cx="297.8" cy="175.3" r="3.7"/>
<circle cx="192.9" cy="193.3" r="2.99"/>
</g>
<g fill="none" stroke="#c0c0c0" stroke-width=".25">
<path d="M5 5h410v287h-410zM10 10h400.2v277h-400.2zM60 5v5M110 5v5M160 5v5M210 5v5M260 5v6.5M310 5v5M360 5v5M5 48.5h5M410 48.5h5M5 98.5h5"/>
<path d="M410 98.5h5M5 148.5h5M410 148.5h5M5 198.5h5M410 198.5h5M5 246.8h5M329.2 246.8v40.2M358.2 246.8v40.2M415 246.8h-155v45.2M260 278.2h98.2M260 263.5h69.2M260 273.9h69.2"/>
<path d="M260 269.2h98.2M275 269.2v17.8M291.7 269.2v17.8M312.2 269.2v17.8M344.7 263.7l4.5-.8v3.5l-4.5-.8zM358.2 263.2h52M358.2 273.9h52M398 273.9v13.1M60 287v5M110 287v5M160 287v5M210 287v5"/>
<path d="M260 282.5h69.2M310 287v5M358.2 283.5h52M360 287v5M379.6 283.6v3.4"/>
<circle cx="341.8" cy="264.6" r="1.77"/>
<circle cx="341.8" cy="264.6" r=".92"/>
</g>
<g fill="none" stroke="#000" stroke-width=".25" stroke-dasharray="1.3 .6" stroke-dashoffset=".7">
<path d="M380.6 37.1l-4 4M385.9 37.1l-4 4M380.6 40.1l-4 4M385.9 40.1l-4 4M50.3 118.8l-4 4M59.4 118.8l-4 4M295.3 118.8l-4 4M304.4 118.8l-4 4M50.3 121.9l-4 4M59.4 121.9l-4 4M209.1 124.3l-1.3-.4M209.1 121.2l-1.3-.4"/>
<path d="M214.5 123.9l-1.2-.5M214.5 120.8l-1.2-.4M295.3 121.9l-4 4M304.4 121.9l-4 4M380.5 124.8l-4 4M380.5 121.8l-4 4M385.8 124.8l-4 4M385.8 121.8l-4 4"/>
</g>
<path d="M209.9 123.4l-.8 .9M209.9 120.4l-.8 .8M213.3 123.4l-.9 .9M213.3 120.4l-.9 .8" fill="none" stroke="#000" stroke-width=".25" stroke-dasharray="1.3 .6" stroke-dashoffset=".6"/>
<path d="M212.4 124.3l-2.5-.9M212.4 121.2l-2.5-.8" fill="none" stroke="#000" stroke-width=".25" stroke-dasharray="1.3 .6" stroke-dashoffset=".3"/>
<path d="M46.3 125.9l-2.6-2M46.3 122.8l-2.6-2M62 123.9l-2.6-2M62 120.8l-2.6-2M291.3 125.9l-2.6-2M291.3 122.8l-2.6-2M307 123.9l-2.6-2M307 120.8l-2.6-2" fill="none" stroke="#000" stroke-width=".25" stroke-dasharray="1.3 .6"/>
<path d="M55.4 125.9l-5.1-4M55.4 122.8l-5.1-4M300.4 125.9l-5.1-4M300.4 122.8l-5.1-4" fill="none" stroke="#000" stroke-width=".25" stroke-dasharray="1.3 .6" stroke-dashoffset=".2"/>
<path d="M386.6 39.1l-.7-2M376.6 44.1l-.7-2M376.6 41.1l-.7-2M386.6 42.1l-.7-2M376.5 128.8l-.7-2M376.5 125.8l-.7-2M386.5 126.8l-.7-2M386.5 123.8l-.7-2" fill="none" stroke="#000" stroke-width=".25" stroke-dasharray="1.3 .6" stroke-dashoffset=".5"/>
<path d="M381.9 44.1l-1.3-4M381.9 41.1l-1.3-4M381.8 128.8l-1.3-4M381.8 125.8l-1.3-4" fill="none" stroke="#000" stroke-width=".25" stroke-dasharray="1.3 .6" stroke-dashoffset=".4"/>
<path d="M237.9 175.3h30" fill="none" stroke="#000" stroke-width=".25" stroke-dasharray="15.2 1.3 1.3 1.3" stroke-dashoffset="2.1"/>
<g fill="none" stroke="#000" stroke-width=".25" stroke-dasharray="15.2 1.3 1.3 1.3">
<path d="M187.9 136.3h-3M192.9 131.3v-3M197.9 136.3h3M192.9 141.3v3M136.9 175.3h-3M141.9 170.3v-3M217.9 175.3h-3M222.9 170.3v-3M227.9 175.3h3M247.9 175.3h-3M252.9 170.3v-3M257.9 175.3h3"/>
<path d="M141.9 180.3v3M187.9 193.3h-3M192.9 188.3v-3M192.9 198.3v3M197.9 193.3h3M222.9 180.3v3M252.9 180.3v3"/>
</g>
<path d="M146.9 175.3h66.5" fill="none" stroke="#000" stroke-width=".25" stroke-dasharray="15.2 1.3 1.3 1.3" stroke-dashoffset="3"/>
<path d="M150.9 57.1h-22.1" fill="none" stroke="#000" stroke-width=".25" stroke-dasharray="15.2 1.3 1.3 1.3" stroke-dashoffset="6.1"/>
<path d="M267.2 57.1h-90.3" fill="none" stroke="#000" stroke-width=".25" stroke-dasharray="15.2 1.3 1.3 1.3" stroke-dashoffset=".6"/>
<path d="M339.4 264.6h10.6" fill="none" stroke="#c0c0c0" stroke-width=".25" stroke-dasharray="15.2 1.3 1.3 1.3" stroke-dashoffset="11.8"/>
<path d="M341.8 261.9v5.2" fill="none" stroke="#c0c0c0" stroke-width=".25" stroke-dasharray="15.2 1.3 1.3 1.3" stroke-dashoffset="14.6"/>
<g fill="#000">
<path d="M117.4 48.8h1l-.5 3.3zM117.9 62.1l.5 3.3h-1z"/>
<path d="M236.9 51.1l.6 3.3h-1.1zM236.4 59.8h1.1l-.6 3.3z"/>
<path d="M90.9 136.3l.5 3.3h-1zM90.4 190h1l-.5 3.3zM104 41.8h1l-.5 3.3zM104.5 69.1l.5 3.3h-1z"/>
<path d="M128.6 175.3l.6 3.3h-1.1zM128.1 183h1.1l-.6 3.3zM101.9 143.3l.5 3.3h-1zM101.4 183h1l-.5 3.3z"/>
<path d="M118.1 193.3l.5 3.3h-1zM117.6 183h1l-.5 3.3z"/>
<path d="M214.9 207.6l3.3-.5v1zM225.6 207.1l3.3 .5-3.3 .5zM150.9 120.3l3.3-.5v1zM211.6 119.8l3.3 .5-3.3 .5zM189.6 207.1l3.3 .5-3.3 .5zM214.9 207.6l3.3-.5v1zM211.6 119.8l3.3 .5-3.3 .5zM222.9 120.3l3.3-.5v1z"/>
<path d="M228.9 207.6l3.3-.5v1zM255.6 207.1l3.3 .5-3.3 .5zM143.1 178l.9 3.3 .9-.4zM138.9 169.7l1.8 2.8-.9-3.2zM141.9 120.3l3.3-.5v1zM147.6 119.8l3.3 .5-3.3 .5zM222.3 178.2l-1.3 3.1 1 .2zM223.8 169l-.2 3.4 1.2-3.1z"/>
</g>
<text font-size="9.3" x="19" y="23.1">&lt; Without accessory &gt;</text>
<text font-size="5.6" x="371.3" y="253.5">IR ROBOT</text>
<g font-size="5.2">
<text x="236.2" y="49.3" transform="rotate(-90 236.2 49.3)">0.236</text>
<text x="103.8" y="64" transform="rotate(-90 103.8 64)">0.472</text>
<text x="117.2" y="64" transform="rotate(-90 117.2 64)">0.197</text>
<text x="121.7" y="119.5">0.177</text>
<text x="177.5" y="119.5">1.26</text>
<text x="227.3" y="119.5">L3</text>
<text x="105.6" y="152.4">3-</text>
<text x="116.9" y="152.4">0.118</text>
<text x="233.1" y="159">0.118</text>
<text x="90.2" y="171.7" transform="rotate(-90 90.2 171.7)">1.122</text>
<text x="101.2" y="171.7" transform="rotate(-90 101.2 171.7)">0.846</text>
<text x="127.9" y="169.3" transform="rotate(-90 127.9 169.3)">0.217</text>
<text x="197" y="206.9">0.433</text>
<text x="219" y="206.9">L1</text>
<text x="241" y="206.9">L2</text>
<text x="117.4" y="211.7" transform="rotate(-90 117.4 211.7)">0.138</text>
</g>
<text font-size="4.9" x="401.8" y="283.2">01</text>
<g font-size="4.7">
<text x="326.8" y="201.1">INDEX</text>
<text x="366.8" y="201.1">DIMENSION</text>
<text x="313.7" y="208.7">L1(MIN POSITION)</text>
<text x="362.2" y="208.7">0.2756±0.0315</text>
<text x="320.1" y="216.3">L2(STROKE)</text>
<text x="364.9" y="216.3">0.59±0.0394</text>
<text x="331" y="223.9">L3</text>
<text x="362.2" y="223.9">0.1575±0.0315</text>
<text x="18" y="261">NOTE:</text>
<text x="18" y="266">1. ACCESSORY PART : END TIP U-TYPE, PIN HINGE D3XL8.6, E-RING(ID2X OD5 XT0.4) 2PCS</text>
<text x="18" y="271">2. ACCESSORY PARTS TO BE CONNECTED TO OTHER PARTS LIKE THE FIXED PARTS.</text>
<text x="18" y="276">3. UNSPECIFIED TOLERACNE TO BE +/-0.007inch.</text>
</g>
<g font-size="4.1">
<text x="286.3" y="252.1">NA</text>
<text x="361.1" y="272">12D-12S-15/12D-7S-15</text>
</g>
<g font-size="3.5">
<text x="276.2" y="245.6">ECO NO.</text>
<text x="375.2" y="277.7">IRMAA0219/</text>
<text x="375.9" y="281.2">IRMAA0220</text>
<text x="401.9" y="286.9">A3</text>
</g>
<g font-size="3.2">
<text x="262" y="245.4">REV NO</text>
<text x="282.6" y="240.4">1</text>
<text x="318.4" y="240.4">INITIAL RELEASE</text>
<text x="320.6" y="245.4">DESCRIPTION</text>
<text x="374.5" y="245.4">DRAWN</text>
<text x="375.4" y="240.4">SW.JU</text>
<text x="391.1" y="240.5">2025.06.05</text>
<text x="396.3" y="245.4">DATE</text>
<text x="262.5" y="251.3">MATERIAL:</text>
<text x="261.8" y="261.5">PROCESS:</text>
<text x="262" y="267.3">COLOUR:</text>
</g>
<g font-size="2.8">
<text x="278" y="272.6">NAME</text>
<text x="295.9" y="272.6">SIGNATURE</text>
<text x="315.8" y="272.6">DATE</text>
<text x="261.9" y="277.1">DRAWN</text>
<text x="263" y="281.8">CHK'D</text>
<text x="278.6" y="277.1">SW.JU</text>
<text x="313.8" y="277.2">2025-06-11</text>
<text x="262.3" y="286.2">APPV'D</text>
</g>
<g font-size="2.5">
<text x="34.6" y="8.4">1</text>
<text x="84.2" y="8.4">2</text>
<text x="134.2" y="8.4">3</text>
<text x="184.2" y="8.4">4</text>
<text x="234.2" y="8.4">5</text>
<text x="284.2" y="8.4">6</text>
<text x="334.2" y="8.4">7</text>
<text x="384.2" y="8.4">8</text>
<text x="6.7" y="24.4">A</text>
<text x="411.7" y="24.4">A</text>
<text x="6.7" y="74.4">B</text>
<text x="411.7" y="74.4">B</text>
<text x="6.7" y="124.4">C</text>
<text x="411.7" y="124.4">C</text>
<text x="6.7" y="174.4">D</text>
<text x="411.7" y="174.4">D</text>
<text x="6.7" y="224.4">E</text>
<text x="411.6" y="224.5">E</text>
<text x="332.1" y="249.9">• DO NOT SCALE</text>
<text x="332.1" y="254.8">• IF IN DOUBT, ASK.</text>
<text x="332.1" y="257.3">• ALL DIMENSIONS</text>
<text x="334.1" y="252.4">DRAWING.</text>
<text x="334.1" y="259.8">IN inch.</text>
<text x="367.2" y="259">(Private and Confidential)</text>
<text x="373.8" y="261.5">Copyright ©2013</text>
<text x="359.9" y="266.7">PART NAME :</text>
<text x="6.7" y="274.4">F</text>
<text x="331.1" y="272.4">VOLUME [inch³] :</text>
<text x="411.6" y="272.2">F</text>
<text x="332" y="281.1">WEIGHT [lbs] :</text>
<text x="359.6" y="277.3">PART NO :</text>
<text x="34.3" y="290.5">1</text>
<text x="83.9" y="290.5">2</text>
<text x="134.2" y="290.4">3</text>
<text x="184.2" y="290.4">4</text>
<text x="234.6" y="290.6">5</text>
<text x="284.2" y="290.4">6</text>
<text x="334.6" y="290.6">7</text>
<text x="384.6" y="290.6">8</text>
</g>
<text font-size="2.1" x="362.5" y="286.2">SCALE 2:1</text>
<g font-size="1.7">
<text x="400.3" y="277.2">REV NO:</text>
<text x="384.4" y="285.6">SHEET 1 OF 2</text>
</g>
</svg>
